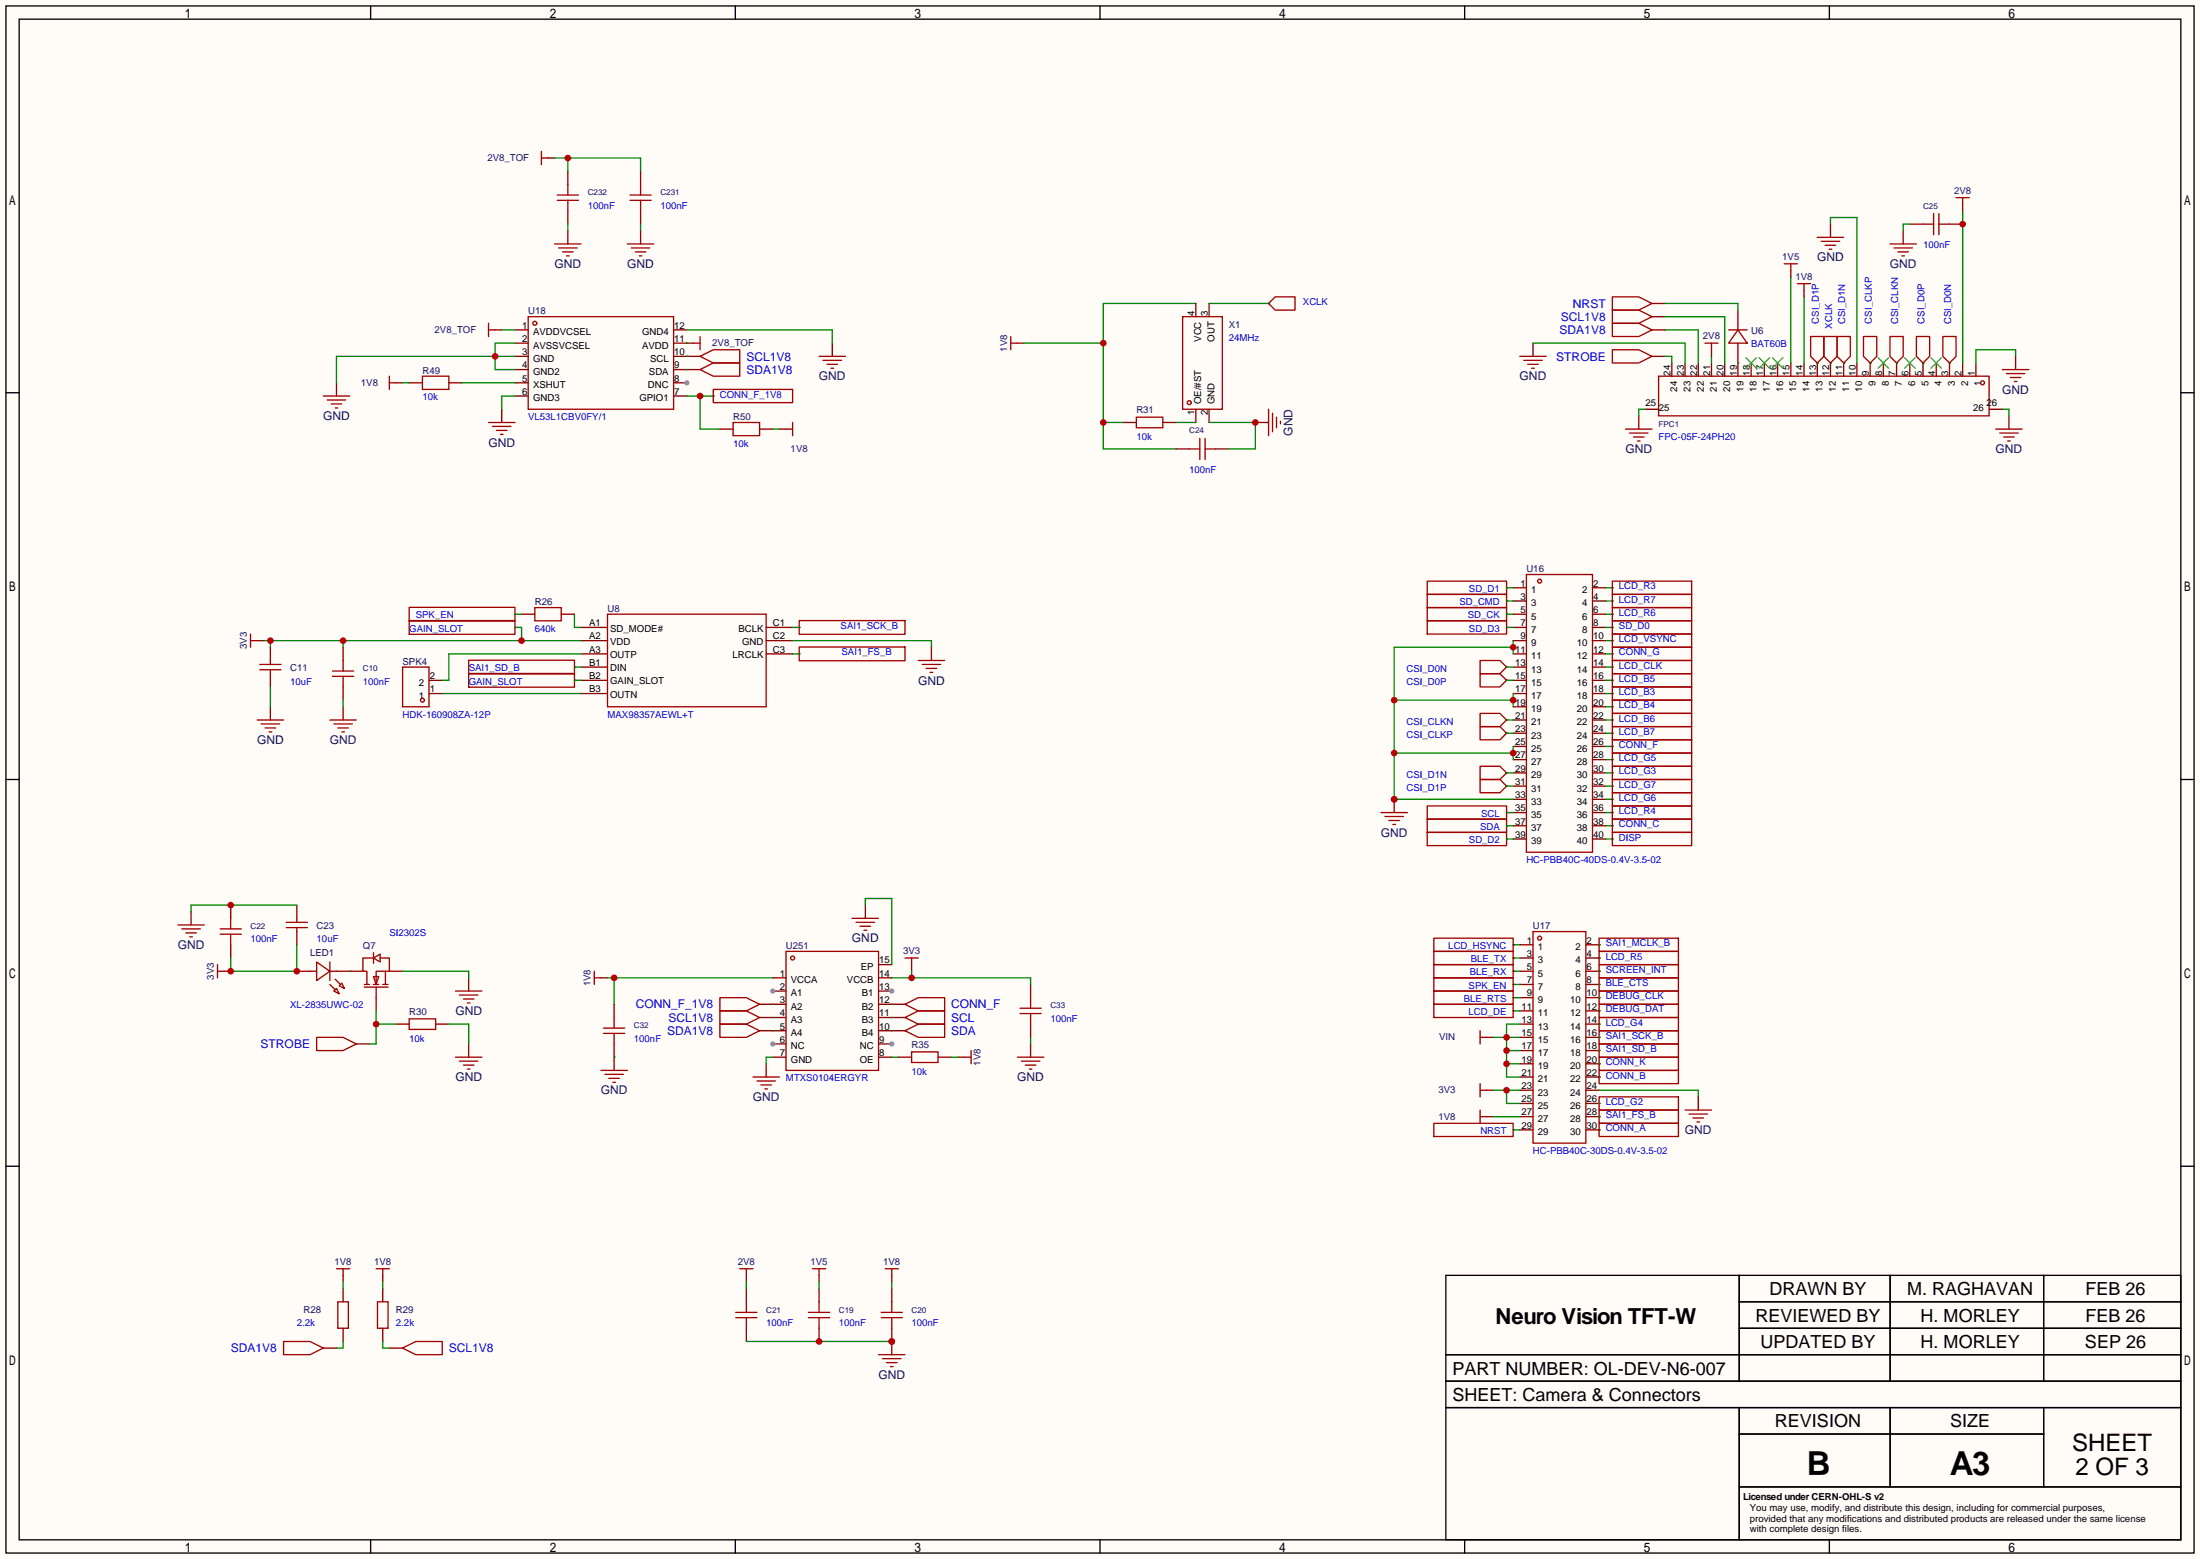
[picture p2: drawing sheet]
<svg xmlns="http://www.w3.org/2000/svg" width="423mm" height="299mm" viewBox="0 0 423 299" stroke-linecap="round" stroke-linejoin="round" font-family="sans-serif">
<path d="M0 0h422.7v299.5h-422.7z" fill="#fffcf7"/>
<g fill="none" stroke="#000" stroke-width=".25">
<path d="M1.1 1.1h420.4v297.2h-420.4zM3.7 3.7h415.3v292.1h-415.3zM71.2 1.1v2.6M141.3 1.1v2.6M211.3 1.1v2.6M281.4 1.1v2.6M351.5 1.1v2.6M1.1 75.4h2.6M419 75.4h2.5M1.1 149.7h2.6M419 149.7h2.5M1.1 224h2.6"/>
<path d="M419 224h2.5M277.8 245h141.2v50.8h-141.2zM334.1 245v20.3M334.1 250.1h84.9M334.1 255.1h84.9M363.1 245v20.3M392.6 245v20.3M277.8 260.2h141.2M277.8 265.3h141.2M277.8 270.4h141.2M334.1 270.4v25.4M334.1 275.5h58.5"/>
<path d="M363.1 270.4v15.2M392.6 270.4v15.2M71.2 295.8v2.5M141.3 295.8v2.5M211.3 295.8v2.5M281.4 295.8v2.5M334.1 285.6h84.9M351.5 295.8v2.5"/>
</g>
<g fill="none" stroke="#a10000" stroke-width=".25">
<path d="M78.6 116.7h20.3v2.6h-20.3zM78.6 119.2h20.3v2.6h-20.3zM116.7 118h30.5v17.8h-30.5zM153.5 119.2h20.4v2.6h-20.4zM48.1 121.8v2.5M48.1 123.1h1.3M77.3 128.1h5.1v7.7h-5.1zM90 129.4h20.4v2.6h-20.4zM90 126.8h20.4v2.7h-20.4zM153.5 124.3h20.4v2.6h-20.4z"/>
<circle cx="81.2" cy="134.5" r=".38"/>
</g>
<g fill="none" stroke="#870000" stroke-width=".25">
<path d="M98.9 118h.1M49.4 123.1h1.3M82.4 133.2h2.6M82.4 130.7h2.6M98.9 120.5h.1M110.4 130.7h.1M110.4 128.1h.1M111.6 133.2h5.1M111.6 130.7h5.1M111.6 120.5h5.1M111.6 123.1h5.1M111.6 125.6h5.1"/>
<path d="M111.6 128.1h5.1M147.2 120.5h5.1M147.2 123.1h5.1M147.2 125.6h5.1M153.5 120.5h.1M153.5 125.6h.1"/>
</g>
<path d="M50.7 123.1h60.9M51.9 123.1v1.2M65.9 123.1v1.2M98.9 120.5h1.3v2.6M110.4 128.1h1.2M110.4 130.7h1.2M152.3 120.5h1.2M152.3 125.6h1.2" fill="none" stroke="#008700" stroke-width=".25"/>
<g fill="#c00">
<circle cx="100.2" cy="123.1" r=".63"/>
<circle cx="65.9" cy="123.1" r=".63"/>
<circle cx="51.9" cy="123.1" r=".63"/>
</g>
<g fill="none" stroke="#a10000" stroke-width=".25">
<path d="M309.8 59.6h5l2.6 1.2-2.6 1.3h-5zM342.8 50.7h2.5M344 50.7v1.2M345.3 54.5h2.6M346.6 54.5v1.3M292 68.5h5.1M292.7 69.2h3.6M293.5 70h2M294.3 70.7h.5M309.8 62.1h5l2.6 1.3-2.6 1.2h-5zM318.6 72.3h63.5v7.6h-63.5zM327.5 65.9h2.6"/>
<path d="M328.8 65.9v1.3M347.9 64.6h2.5v3.9l-1.3 1.2-1.2-1.2zM352.9 64.6h2.6v3.9l-1.3 1.2-1.3-1.2zM358 64.6h2.6v3.9l-1.3 1.2-1.3-1.2zM363.1 64.6h2.5v3.9l-1.2 1.2-1.3-1.2zM368.2 64.6h2.5v3.9l-1.3 1.2-1.2-1.2zM373.3 64.6h2.5v3.9l-1.3 1.2-1.2-1.2zM102.7 116.7h5.1v2.6h-5.1zM274.2 119.3h15.2v2.5h-15.2zM274.2 114.2h15.2v2.5h-15.2zM274.2 111.6h15.2v2.6h-15.2zM274.2 116.7h15.2v2.6h-15.2z"/>
<path d="M293.2 110.4h12.7v53.3h-12.7zM49.4 138.3h5.1M49.9 127.6h4.1M49.9 128.7h4.1M50.2 139.1h3.5M50.9 139.8h2.1M51.9 126.9v.7M51.9 128.7v.7M63.4 138.3h5.1M63.9 128.9h4M63.9 129.9h4M64.1 139.1h3.6"/>
<path d="M64.9 139.8h2M65.9 126.9v2M65.9 129.9v2.1M176.4 126.9h5.1M177.2 127.6h3.5M177.9 128.4h2.1M178.7 129.2h.5M284.4 126.9h3.8l1.2 1.2-1.2 1.3h-3.8zM284.4 129.4h3.8l1.2 1.3-1.2 1.3h-3.8zM284.4 137h3.8l1.2 1.3-1.2 1.3h-3.8zM284.4 139.6h3.8l1.2 1.2-1.2 1.3h-3.8zM51.7 140.6h.5"/>
<path d="M65.7 140.6h.5M274.2 157.4h15.2v2.5h-15.2zM274.2 154.8h15.2v2.6h-15.2zM274.2 159.9h15.2v2.5h-15.2zM284.4 147.2h3.8l1.2 1.3-1.2 1.2h-3.8zM284.4 149.7h3.8l1.2 1.3-1.2 1.3h-3.8zM294.5 178.9h10.2v40.7h-10.2zM284.4 198v2.5M284.4 199.3h1.2M64.6 243.7h2.6M65.9 243.7v1.3M72.3 243.7h2.5"/>
<path d="M73.5 243.7v1.3"/>
<circle cx="380.9" cy="73.5" r=".38"/>
<circle cx="295.8" cy="111.6" r=".38"/>
<circle cx="295.8" cy="180.2" r=".38"/>
</g>
<g fill="none" stroke="#870000" stroke-width=".25">
<path d="M344 51.9v1.3M346.6 55.8v1.2M294.5 65.9v2.6M316.1 78.6h2.5M317.4 63.4h2.5M317.4 60.8h2.5M321.2 69.7v2.6M323.7 69.7v2.6M326.3 69.7v2.6M328.8 67.2v1.3M328.8 69.7v2.6M331.3 69.7v2.6"/>
<path d="M333.9 69.7v2.6M336.4 69.7v2.6M339 69.7v2.6M341.5 69.7v2.6M344 69.7v2.6M346.6 69.7v2.6M349.1 69.7h.1M349.1 69.7v2.6M351.7 69.7v2.6M354.2 69.7h.1M354.2 69.7v2.6M356.7 69.7v2.6"/>
<path d="M359.3 69.7h.1M359.3 69.7v2.6M361.8 69.7v2.6M364.4 69.7h.1M364.4 69.7v2.6M366.9 69.7v2.6M369.4 69.7h.1M369.4 69.7v2.6M372 69.7v2.6M374.5 69.7h.1M374.5 69.7v2.6M377.1 69.7v2.6"/>
<path d="M379.6 69.7v2.6M382.1 78.6h2.6M100.2 118h2.5M107.8 118h2.6M289.4 115.4h.1M289.4 112.9h.1M289.4 118h.1M290.7 118h2.5M290.7 112.9h2.5M290.7 115.4h2.5M305.9 118h2.6M305.9 112.9h2.6"/>
<path d="M305.9 115.4h2.6M51.9 124.3v2.6M51.9 129.4v2.6M51.9 135.8v2.5M65.9 124.3v2.6M65.9 132v2.5M65.9 135.8v2.5M178.9 124.3v2.6M289.4 120.5h.1M289.4 128.1h.1M289.4 130.7h.1M289.4 138.3h.1"/>
<path d="M290.7 120.5h2.5M290.7 123.1h2.5M290.7 125.6h2.5M290.7 128.1h2.5M290.7 130.7h2.5M290.7 133.2h2.5M290.7 135.8h2.5M290.7 138.3h2.5M305.9 120.5h2.6M305.9 123.1h2.6M305.9 125.6h2.6M305.9 128.1h2.6"/>
<path d="M305.9 130.7h2.6M305.9 133.2h2.6M305.9 135.8h2.6M305.9 138.3h2.6M289.4 148.5h.1M289.4 151h.1M289.4 140.8h.1M289.4 158.6h.1M289.4 156.1h.1M290.7 158.6h2.5M290.7 156.1h2.5M290.7 153.5h2.5"/>
<path d="M290.7 151h2.5M290.7 148.5h2.5M290.7 145.9h2.5M290.7 143.4h2.5M290.7 140.8h2.5M305.9 158.6h2.6M305.9 156.1h2.6M305.9 153.5h2.6M305.9 151h2.6M305.9 148.5h2.6M305.9 145.9h2.6M305.9 143.4h2.6"/>
<path d="M305.9 140.8h2.6M289.4 161.2h.1M290.7 161.2h2.5M305.9 161.2h2.6M285.6 199.3h1.3M292 181.5h2.5M292 184h2.5M292 186.6h2.5M292 189.1h2.5M292 191.6h2.5M292 194.2h2.5M292 196.7h2.5"/>
<path d="M292 199.3h2.5M304.7 181.5h2.5M304.7 184h2.5M304.7 186.6h2.5M304.7 189.1h2.5M304.7 191.6h2.5M304.7 194.2h2.5M304.7 196.7h2.5M304.7 199.3h2.5M292 217h2.5M292 214.5h2.5M292 212h2.5"/>
<path d="M292 209.4h2.5M292 206.9h2.5M292 204.3h2.5M292 201.8h2.5M304.7 217h2.5M304.7 214.5h2.5M304.7 212h2.5M304.7 209.4h2.5M304.7 206.9h2.5M304.7 204.3h2.5M304.7 201.8h2.5M65.9 245v1.3"/>
<path d="M73.5 245v1.3"/>
</g>
<g fill="none" stroke="#008700" stroke-width=".25">
<path d="M344 53.2v16.5M346.6 57v12.7M294.5 65.9h29.2v3.8M319.9 63.4h6.4v6.3M319.9 60.8h11.4v8.9M328.8 68.5v1.2M349.1 69.7h.1M354.2 69.7h.1M359.3 69.7h.1M364.4 69.7h.1M369.4 69.7h.1M374.5 69.7h.1"/>
<path d="M98.9 118h1.3M110.4 118v2.5h1.2M289.4 118h1.3M289.4 112.9h1.3M289.4 115.4h1.3M308.5 118h1.3M308.5 112.9h1.3M308.5 115.4h1.3M51.9 132v3.8M65.9 134.5v1.3M85 133.2h26.6M111.6 125.6h-25.4v5.1h-1.2"/>
<path d="M152.3 123.1h26.6v1.2M289.4 120.5h1.3M289.4 130.7h1.3M289.4 128.1h1.3M289.4 138.3h1.3M308.5 120.5h1.3M308.5 130.7h1.3M308.5 125.6h1.3M308.5 133.2h1.3M308.5 123.1h1.3M308.5 128.1h1.3M308.5 138.3h1.3"/>
<path d="M308.5 135.8h1.3M289.4 140.8h1.3M289.4 148.5h1.3M289.4 151h1.3M289.4 158.6h1.3M289.4 156.1h1.3M308.5 140.8h1.3M308.5 148.5h1.3M308.5 151h1.3M308.5 158.6h1.3M308.5 156.1h1.3M308.5 143.4h1.3"/>
<path d="M308.5 145.9h1.3M308.5 153.5h1.3M289.4 161.2h1.3M308.5 161.2h1.3M286.9 199.3h5.1M290.7 181.5h1.3M290.7 184h1.3M290.7 186.6h1.3M290.7 189.1h1.3M290.7 191.6h1.3M290.7 194.2h1.3M292 196.7h-2.6v10.2h2.6"/>
<path d="M289.4 204.3h2.6M289.4 201.8h2.6"/>
</g>
<path d="M335.4 68.7l2 2M337.4 68.7l-2 2M337.9 68.7l2.1 2M340 68.7l-2.1 2M340.5 68.7l2 2M342.5 68.7l-2 2M360.8 68.7l2 2M362.8 68.7l-2 2M365.9 68.7l2 2M367.9 68.7l-2 2M371 68.7l2 2M373 68.7l-2 2" fill="none" stroke="#3c3" stroke-width=".25"/>
<g fill="#c00">
<circle cx="289.4" cy="204.3" r=".63"/>
<circle cx="289.4" cy="201.8" r=".63"/>
<circle cx="289.4" cy="199.3" r=".63"/>
</g>
<path d="M317.4 58.3h2.5M285.6 209.4h1.3" fill="none" stroke="#870000" stroke-width=".25"/>
<path d="M309.8 57h5l2.6 1.3-2.6 1.3h-5zM284.4 208.2v2.5M284.4 209.4h1.2" fill="none" stroke="#a10000" stroke-width=".25"/>
<path d="M286.9 209.4h5.1M289.4 209.4v2.6h2.6" fill="none" stroke="#008700" stroke-width=".25"/>
<circle cx="289.4" cy="209.4" r=".63" fill="#c00"/>
<path d="M351.7 43.1v-1.3h5v27.9M377.1 40.5v29.2M351.7 69.7h.1M387.2 68.5v-1.3h-7.6v2.5M286.9 214.5h5.1M290.7 217h1.3M143.4 246.3v1.2M143.4 257.7h27.9M157.4 246.3v1.2M171.3 246.3v1.2" fill="none" stroke="#008700" stroke-width=".25"/>
<g fill="none" stroke="#870000" stroke-width=".25">
<path d="M377.1 39.2v1.3M351.7 43.1v2.5M351.7 69.7h.1M387.2 68.5v2.5M309.8 118h.1M309.8 115.4h.1M309.8 130.7h.1M309.8 128.1h.1M309.8 133.2h.1M309.8 135.8h.1M309.8 138.3h.1M309.8 125.6h.1"/>
<path d="M309.8 123.1h.1M309.8 140.8h.1M309.8 145.9h.1M309.8 148.5h.1M309.8 151h.1M309.8 153.5h.1M309.8 156.1h.1M309.8 158.6h.1M285.6 214.5h1.3M290.7 217h.1M143.4 245v1.3M143.4 247.5v2.6"/>
<path d="M143.4 255.1v2.6M157.4 245v1.3M157.4 247.5v2.6M157.4 255.1v2.6M171.3 245v1.3M171.3 247.5v2.6M171.3 255.1v2.6"/>
</g>
<g fill="none" stroke="#a10000" stroke-width=".25">
<path d="M375.8 38h2.5M377.1 38v1.2M349.1 45.6h5.1M349.9 46.4h3.5M350.6 47.1h2.1M351.4 47.9h.5M350.4 64.6h2.5v3.9l-1.2 1.2-1.3-1.2zM384.7 71h5.1M385.4 71.8h3.6M386.2 72.5h2M387 73.3h.5M309.8 116.7h15.2v2.6h-15.2z"/>
<path d="M309.8 114.2h15.2v2.5h-15.2zM309.8 139.6h15.2v2.5h-15.2zM309.8 129.4h15.2v2.6h-15.2zM309.8 126.9h15.2v2.5h-15.2zM309.8 132h15.2v2.5h-15.2zM309.8 134.5h15.2v2.5h-15.2zM309.8 137h15.2v2.6h-15.2zM309.8 124.3h15.2v2.6h-15.2zM309.8 121.8h15.2v2.5h-15.2zM309.8 144.7h15.2v2.5h-15.2zM309.8 147.2h15.2v2.5h-15.2zM309.8 149.7h15.2v2.6h-15.2z"/>
<path d="M309.8 152.3h15.2v2.5h-15.2zM309.8 154.8h15.2v2.6h-15.2zM309.8 157.4h15.2v2.5h-15.2zM275.5 215.8h15.2v2.5h-15.2zM284.4 213.2v2.6M284.4 214.5h1.2M141.4 253.1h4M141.4 252.1h4M142.1 243.7h2.6M143.4 243.7v1.3M143.4 250.1v2M143.4 253.1v2"/>
<path d="M155.3 253.1h4.1M155.3 252.1h4.1M156.1 243.7h2.5M157.4 243.7v1.3M157.4 250.1v2M157.4 253.1v2M169.3 253.1h4.1M169.3 252.1h4.1M170.1 243.7h2.5M171.3 243.7v1.3M171.3 250.1v2M171.3 253.1v2"/>
</g>
<g fill="#c00">
<circle cx="157.4" cy="257.7" r=".63"/>
<circle cx="171.3" cy="257.7" r=".63"/>
</g>
<path d="M309.8 111.6h15.2v2.6h-15.2z" fill="none" stroke="#a10000" stroke-width=".25"/>
<path d="M309.8 112.9h.1M171.3 257.7v2.5" fill="none" stroke="#870000" stroke-width=".25"/>
<circle cx="171.3" cy="257.7" r=".63" fill="#c00"/>
<g fill="none" stroke="#a10000" stroke-width=".25">
<path d="M309.8 67.2h5l2.6 1.3-2.6 1.2h-5zM309.8 119.3h15.2v2.5h-15.2zM309.8 159.9h15.2v2.5h-15.2zM309.8 142.1h15.2v2.6h-15.2zM60.8 199.3h5.1l2.6 1.2-2.6 1.3h-5.1zM70 189.1h1M70 189.6h4.5M71.8 183v2M71.8 184h-2.1v2.6h.8v2.5M71.8 184l1.2-.7v1.5zM71.8 187.6h1l-.5 1.5zM71.8 189.1h1"/>
<path d="M72.3 189.6v2M73 184h1.8v2.6h-2.5v2.5M73.5 189.1h1M74 186.6v2.5M78.6 195.7h5.1v2h-5.1zM307.2 195.5h15.3v2.5h-15.3zM307.2 180.2h15.3v2.6h-15.3zM307.2 182.8h15.3v2.5h-15.3zM307.2 190.4h15.3v2.5h-15.3zM307.2 192.9h15.3v2.6h-15.3zM168.8 260.2h5.1M169.5 261h3.6"/>
<path d="M170.3 261.7h2M171.1 262.5h.5"/>
</g>
<g fill="none" stroke="#870000" stroke-width=".25">
<path d="M317.4 68.5h2.5M309.8 120.5h.1M309.8 143.4h.1M309.8 161.2h.1M67.2 186.6h2.5M72.3 191.6v2.6M74.8 186.6h2.5M76.1 196.7h2.5M83.7 196.7h2.5M307.2 196.7h.1M307.2 181.5h.1M307.2 184h.1"/>
<path d="M307.2 191.6h.1M307.2 194.2h.1M68.5 200.5h2.5"/>
</g>
<path d="M319.9 68.5h1.3v1.2M72.3 194.2v6.3h-1.3M72.3 196.7h3.8" fill="none" stroke="#008700" stroke-width=".25"/>
<circle cx="72.3" cy="196.7" r=".63" fill="#c00"/>
<g fill="none" stroke="#a10000" stroke-width=".25">
<path d="M42.3 179.5h4.1M42.3 178.4h4.1M44.3 176.4v2M44.3 179.5v2M55 178.2h4.1M55 177.2h4.1M57 176.4v.8M57 178.2v.7M59.6 186.6h1.2M60.8 184.8l2.6 1.8-2.6 1.7zM63.4 189.1l1 1M63.4 186.6h1.2"/>
<path d="M63.4 184.8v3.5M64.1 190.4l.5-.5 .6 1zM64.4 188.1l1 1M65.2 189.4l.5-.6 .5 1.1zM307.2 198h15.3v2.5h-15.3zM307.2 185.3h15.3v2.5h-15.3zM307.2 187.8h15.3v2.6h-15.3zM87.5 203.1h5.1M88.3 203.8h3.5M89 204.6h2.1M89.8 205.4h.5M307.2 200.5h15.3v2.6h-15.3z"/>
<path d="M307.2 205.6h15.3v2.6h-15.3zM307.2 203.1h15.3v2.5h-15.3zM307.2 213.2h15.3v2.6h-15.3zM307.2 215.8h15.3v2.5h-15.3z"/>
</g>
<g fill="none" stroke="#870000" stroke-width=".25">
<path d="M44.3 173.9v2.5M57 173.9v2.5M57 178.9v2.6M44.3 181.5v2.5M57 186.6h2.6M64.6 186.6h2.6M307.2 199.3h.1M307.2 186.6h.1M307.2 189.1h.1M90 200.5v2.6M307.2 201.8h.1M307.2 206.9h.1"/>
<path d="M307.2 204.3h.1M307.2 214.5h.1M307.2 217h.1"/>
</g>
<path d="M57 181.5v5.1h-12.7v-2.6M86.2 196.7h3.8v3.8" fill="none" stroke="#008700" stroke-width=".25"/>
<circle cx="57" cy="186.6" r=".63" fill="#c00"/>
<path d="M307.2 210.7h15.3v2.5h-15.3z" fill="none" stroke="#a10000" stroke-width=".25"/>
<path d="M307.2 212h.1" fill="none" stroke="#870000" stroke-width=".25"/>
<path d="M57 173.9h-20.3v1.2M67.2 186.6h.1M307.2 181.5h.1M307.2 209.4h19.1v1.3" fill="none" stroke="#008700" stroke-width=".25"/>
<circle cx="44.3" cy="173.9" r=".63" fill="#c00"/>
<path d="M307.2 184h.1" fill="none" stroke="#008700" stroke-width=".25"/>
<path d="M43.1 186.6h1.2" fill="none" stroke="#870000" stroke-width=".25"/>
<circle cx="44.3" cy="186.6" r=".63" fill="#c00"/>
<g fill="none" stroke="#a10000" stroke-width=".25">
<path d="M243.7 58.3l1.3-1.3h3.8v2.6h-3.8zM194.2 64.6v2.6M194.2 65.9h1.3M218.3 80.1h5.1v2.1h-5.1zM34.2 177.7h5M34.9 178.4h3.6M35.7 179.2h2M36.4 180h.6M41.8 185.3v2.5M41.8 186.6h1.3M87.5 190.4h5.1M88.3 191.1h3.5"/>
<path d="M89 191.9h2.1M89.8 192.7h.5M275.5 180.2h15.2v2.6h-15.2zM275.5 182.8h15.2v2.5h-15.2zM275.5 185.3h15.2v2.5h-15.2z"/>
</g>
<g fill="none" stroke="#008700" stroke-width=".25">
<path d="M229.7 58.3h-17.7v27.9h13.9M196.7 65.9h15.3M212 81.2h3.8M77.3 186.6h12.7v1.2M307.2 186.6h.1M307.2 189.1h.1M307.2 191.6h.1M307.2 194.2h.1M307.2 196.7h.1M307.2 199.3h.1M307.2 201.8h.1M307.2 204.3h.1"/>
<path d="M307.2 206.9h.1M307.2 212h.1M307.2 214.5h.1M307.2 217h.1"/>
</g>
<path d="M243.7 58.3h.1M195.5 65.9h1.2M215.8 81.2h2.5M223.4 81.2h2.5M36.7 175.1v2.6M90 187.8v2.6M290.7 181.5h.1M290.7 184h.1M290.7 186.6h.1" fill="none" stroke="#870000" stroke-width=".25"/>
<g fill="#c00">
<circle cx="212" cy="65.9" r=".63"/>
<circle cx="212" cy="81.2" r=".63"/>
</g>
<path d="M243.7 78.6v5.1M244.5 79.4v3.5M228.5 86.2h2M230.5 84.2v4.1M231.5 84.2v4.1M231.5 86.2h2.1M245.2 80.1v2.1M246 80.9v.5M275.5 190.4h15.2v2.5h-15.2zM275.5 187.8h15.2v2.6h-15.2zM275.5 192.9h15.2v2.6h-15.2z" fill="none" stroke="#a10000" stroke-width=".25"/>
<path d="M225.9 86.2h2.6M233.6 86.2h2.5M241.2 81.2h2.5M290.7 191.6h.1M290.7 189.1h.1M290.7 194.2h.1" fill="none" stroke="#870000" stroke-width=".25"/>
<path d="M267.8 134.5h22.9M290.7 123.1v2.5M290.7 133.2v2.6M290.7 124.3h-22.9v29.2h22.9M267.8 144.7h22.9M290.7 143.4v2.5" fill="none" stroke="#008700" stroke-width=".25"/>
<g fill="#c00">
<circle cx="290.7" cy="124.3" r=".63"/>
<circle cx="267.8" cy="153.5" r=".63"/>
<circle cx="267.8" cy="144.7" r=".63"/>
<circle cx="290.7" cy="144.7" r=".63"/>
<circle cx="267.8" cy="134.5" r=".63"/>
<circle cx="290.7" cy="134.5" r=".63"/>
</g>
<path d="M267.8 153.5v2.6" fill="none" stroke="#870000" stroke-width=".25"/>
<circle cx="267.8" cy="153.5" r=".63" fill="#c00"/>
<path d="M372.5 41v4.1M265.3 156.1h5.1M266.1 156.8h3.5M266.8 157.6h2.1M267.6 158.4h.5" fill="none" stroke="#a10000" stroke-width=".25"/>
<path d="M374.5 43.1h2.6" fill="none" stroke="#870000" stroke-width=".25"/>
<circle cx="377.1" cy="43.1" r=".63" fill="#c00"/>
<g fill="none" stroke="#a10000" stroke-width=".25">
<path d="M363.1 46.9h5.1M363.9 47.6h3.5M364.6 48.4h2M365.4 49.1h.5M369.4 43.1h2.1M371.5 41v4.1M372.5 43.1h2M227.2 60.8h7.6v17.8h-7.6zM332.1 63.4h3.6M333.9 63.4l1.8 2.5h-3.6zM333.9 62.1v1.3M333.9 65.9v1.3"/>
<path d="M312.3 82.4h5.1M313.1 83.2h3.5M313.8 83.9h2M314.6 84.7h.5M383.4 82.4h5.1M384.2 83.2h3.5M384.9 83.9h2.1M385.7 84.7h.5M323.7 213.2h5.1M324.5 214h3.5M325.2 214.8h2.1M326 215.5h.5"/>
<path d="M64.9 250.1h2v5h-2zM72.5 250.1h2v5h-2z"/>
<circle cx="228.5" cy="77.3" r=".38"/>
</g>
<g fill="none" stroke="#870000" stroke-width=".25">
<path d="M229.7 58.3v2.5M232.3 58.3v2.5M333.9 59.6v2.5M365.6 44.3v2.6M366.9 43.1h2.5M229.7 78.6v2.6M232.3 78.6v2.6M314.8 79.9v2.5M333.9 67.2v2.5M386 79.9v2.5M326.3 210.7v2.5M65.9 247.5v2.6"/>
<path d="M65.9 255.1v2.6M73.5 247.5v2.6M73.5 255.1v2.6"/>
</g>
<path d="M319.9 58.3h14v1.3M366.9 43.1h-1.3v1.2M316.1 78.6h-1.3v1.3M333.9 69.7h.1M384.7 78.6h1.3v1.3M232.3 81.2h8.9v5h-5.1M73.5 246.3v1.2" fill="none" stroke="#008700" stroke-width=".25"/>
<circle cx="241.2" cy="81.2" r=".63" fill="#c00"/>
<path d="M232.3 58.3h11.4M225.9 81.2h3.8M116.7 187.8h31.8M118 187.8v5.1M65.9 257.7v1.3h-1.3M65.9 246.3v1.2M73.5 257.7v1.3h1.3" fill="none" stroke="#008700" stroke-width=".25"/>
<path d="M115.4 187.8h1.3M145.9 192.9h2.6M171.3 195.5h2.6M171.3 198h2.6M62.1 259h2.5M74.8 259h2.5" fill="none" stroke="#870000" stroke-width=".25"/>
<path d="M114.2 186.6v2.5M114.2 187.8h1.2M138.3 191.6h5.1l2.5 1.3-2.5 1.3h-5.1zM173.9 195.5l2.5-1.3h5.1v2.5h-5.1zM173.9 198l2.5-1.3h5.1v2.6h-5.1zM54.5 257.7h5.1l2.5 1.3-2.5 1.2h-5.1zM77.3 259l2.6-1.3h5.1v2.5h-5.1z" fill="none" stroke="#a10000" stroke-width=".25"/>
<circle cx="118" cy="187.8" r=".63" fill="#c00"/>
<g fill="none" stroke="#870000" stroke-width=".25">
<path d="M118 192.9v2.6M145.9 195.5h2.6M145.9 198h2.6M148.5 187.8h2.5M148.5 190.4h2.5M171.3 192.9h2.6M175.1 185.3v1.3M198 189.1v2.5M198 196.7v2.6M118 200.5v5.1M147.2 204.3v2.6M172.6 203.1h2.5"/>
<path d="M180.2 203.1h2.6M184 203.1h1.3M198 200.5v2.6"/>
</g>
<g fill="none" stroke="#a10000" stroke-width=".25">
<path d="M116 197.5h4M116 198.5h4M118 195.5v2M118 198.5v2M138.3 194.2h5.1l2.5 1.3-2.5 1.2h-5.1zM138.3 196.7h5.1l2.5 1.3-2.5 1.3h-5.1zM151 182.8h17.8v22.8h-17.8zM173.9 192.9l2.5-1.3h5.1v2.6h-5.1zM173.9 184h2.5M175.1 184v1.3M196 193.7h4M196 194.7h4"/>
<path d="M198 191.6v2.1M198 194.7v2M115.4 205.6h5.1M116.2 206.4h3.6M117 207.1h2M117.7 207.9h.5M144.7 206.9h5M145.4 207.6h3.6M146.2 208.4h2M146.9 209.2h.5M175.1 202.1h5.1v2h-5.1zM185.3 203.1h1.3"/>
<path d="M186.6 201.8v2.5M195.5 203.1h5M196.2 203.8h3.6M197 204.6h2M197.7 205.4h.5"/>
<circle cx="152.3" cy="184" r=".38"/>
</g>
<path d="M198 199.3v1.2M118 203.1h.1M182.8 203.1h1.2" fill="none" stroke="#008700" stroke-width=".25"/>
<circle cx="148.5" cy="190.4" r=".51" fill="#999"/>
<path d="M148.5 192.9h2.5M148.5 195.5h2.5M148.5 198h2.5M148.5 200.5h2.5" fill="none" stroke="#870000" stroke-width=".25"/>
<circle cx="148.5" cy="200.5" r=".51" fill="#999"/>
<path d="M148.5 203.1h2.5M168.8 203.1h2.5M168.8 200.5h2.5" fill="none" stroke="#870000" stroke-width=".25"/>
<circle cx="171.3" cy="200.5" r=".51" fill="#999"/>
<path d="M168.8 198h2.5M168.8 195.5h2.5M168.8 192.9h2.5M168.8 190.4h2.5" fill="none" stroke="#870000" stroke-width=".25"/>
<circle cx="171.3" cy="190.4" r=".51" fill="#999"/>
<path d="M168.8 187.8h2.5M168.8 185.3h2.5" fill="none" stroke="#870000" stroke-width=".25"/>
<path d="M148.5 192.9h.1M148.5 195.5h.1M148.5 198h.1M171.3 195.5h.1M171.3 198h.1M171.3 192.9h.1M171.3 187.8h26.7v1.3M175.1 186.6v1.2M148.5 203.1h-1.3v1.2M171.3 203.1h1.3" fill="none" stroke="#008700" stroke-width=".25"/>
<circle cx="175.1" cy="187.8" r=".63" fill="#c00"/>
<path d="M98.9 63.4h2.6M98.9 65.9h2.6M98.9 68.5h2.6M98.9 71h2.6M98.9 73.5h2.6M98.9 76.1h2.6M129.4 73.5h2.6M129.4 76.1h2.6M166.2 173.9v2.5" fill="none" stroke="#870000" stroke-width=".25"/>
<g fill="none" stroke="#a10000" stroke-width=".25">
<path d="M101.5 60.8h27.9v17.8h-27.9zM163.7 176.4h5.1M164.5 177.2h3.5M165.2 177.9h2.1M166 178.7h.5"/>
<circle cx="102.7" cy="62.1" r=".38"/>
</g>
<path d="M166.2 173.9v-1.3h5.1v12.7" fill="none" stroke="#008700" stroke-width=".25"/>
<circle cx="132" cy="73.5" r=".51" fill="#999"/>
<path d="M105.3 30.4h1.3M109.1 32.9v2.5M123.1 32.9v2.5M109.1 40.5v2.6M123.1 40.5v2.6M95.1 63.4h1.3M129.4 71h2.6M129.4 68.5h2.6M129.4 65.9h2.6M129.4 63.4h2.6" fill="none" stroke="#870000" stroke-width=".25"/>
<path d="M104 29.1v2.5M104 30.4h1.3M107.1 38.5h4M107.1 37.5h4M109.1 35.4v2.1M109.1 38.5v2M121 38.5h4.1M121 37.5h4.1M123.1 35.4v2.1M123.1 38.5v2M93.9 62.1v2.5M93.9 63.4h1.2" fill="none" stroke="#a10000" stroke-width=".25"/>
<path d="M106.6 30.4h16.5v2.5M109.1 30.4v2.5M96.4 63.4h2.5" fill="none" stroke="#008700" stroke-width=".25"/>
<circle cx="109.1" cy="30.4" r=".63" fill="#c00"/>
<path d="M109.1 44.3v2.6M123.1 44.3v2.6M96.4 78.6v2.6" fill="none" stroke="#870000" stroke-width=".25"/>
<path d="M106.6 46.9h5M107.3 47.6h3.6M108.1 48.4h2M108.8 49.1h.5M120.5 46.9h5.1M121.3 47.6h3.5M122 48.4h2.1M122.8 49.1h.5M93.9 81.2h5M94.6 81.9h3.6M95.4 82.7h2M96.1 83.4h.5" fill="none" stroke="#a10000" stroke-width=".25"/>
<path d="M109.1 43.1v1.2M123.1 43.1v1.2M98.9 76.1h-2.5v2.5M132 76.1h5M134.5 76.1v6.3h3.8" fill="none" stroke="#008700" stroke-width=".25"/>
<circle cx="134.5" cy="76.1" r=".63" fill="#c00"/>
<path d="M64.6 73.5v2.6M76.1 73.5h1.2M78.6 73.5h2.6M86.2 73.5h2.6M132 65.9h1.2M132 68.5h2.5M132 71h2.5M137 76.1h.1M159.9 65.9v2.6M138.3 82.4h2.5M145.9 82.4h2.6M149.7 82.4h1.3" fill="none" stroke="#870000" stroke-width=".25"/>
<g fill="none" stroke="#a10000" stroke-width=".25">
<path d="M62.1 76.1h5.1M62.9 76.8h3.5M63.6 77.6h2.1M64.4 78.4h.5M74.8 72.3v2.5M74.8 73.5h1.3M81.2 72.3h5v2.5h-5zM133.2 65.9h1.3M134.5 68.5l2.5-1.3h5.1v2.5h-5.1zM134.5 71l2.5-1.3h5.1v2.6h-5.1zM134.5 64.6v2.6M137 74.8h15.3v2.5h-15.3z"/>
<path d="M157.4 68.5h5M158.1 69.2h3.6M158.9 70h2M159.6 70.7h.5M140.8 81.2h5.1v2.5h-5.1zM151 82.4h1.3M152.3 81.2v2.5"/>
</g>
<path d="M77.3 73.5h1.3M88.8 73.5h10.1M98.9 68.5h-34.3v5M98.9 65.9h-3.8v5.1h3.8M132 65.9h.1M132 68.5h.1M132 71h.1M132 63.4h27.9v2.5M148.5 82.4h1.2" fill="none" stroke="#008700" stroke-width=".25"/>
<circle cx="95.1" cy="68.5" r=".63" fill="#c00"/>
<g font-size="6.3">
<text x="347.1" y="283.3">B</text>
<text x="374.6" y="283.3">A3</text>
</g>
<g font-size="4.6">
<text x="398.1" y="278.7">SHEET</text>
<text x="398.7" y="283.3">2 OF 3</text>
</g>
<text font-size="4.2" x="287.3" y="254.3">Neuro Vision TFT-W</text>
<g font-size="3.5">
<text x="339.9" y="248.8">DRAWN BY</text>
<text x="366.4" y="248.8">M. RAGHAVAN</text>
<text x="400.7" y="248.8">FEB 26</text>
<text x="337.2" y="253.9">REVIEWED BY</text>
<text x="369" y="253.9">H. MORLEY</text>
<text x="400.7" y="253.9">FEB 26</text>
<text x="338.2" y="259">UPDATED BY</text>
<text x="369" y="259">H. MORLEY</text>
<text x="400.6" y="259">SEP 26</text>
<text x="279" y="264">PART NUMBER: OL-DEV-N6-007</text>
<text x="279" y="269.1">SHEET: Camera &amp; Connectors</text>
<text x="341" y="274.2">REVISION</text>
<text x="374.7" y="274.2">SIZE</text>
</g>
<g font-size="2.3" fill="#000080">
<text x="106.5" y="51.5">GND</text>
<text x="120.5" y="51.5">GND</text>
<text x="349.1" y="50.2">GND</text>
<text x="363.1" y="51.5">GND</text>
<text x="157.3" y="73.1">GND</text>
<text x="291.9" y="73.1">GND</text>
<text x="384.7" y="75.6">GND</text>
<text x="62.1" y="80.7">GND</text>
<text x="248.3" y="83.7" transform="rotate(-90 248.3 83.7)">GND</text>
<text x="93.8" y="85.8">GND</text>
<text x="312.3" y="87">GND</text>
<text x="383.4" y="87">GND</text>
<text x="176.4" y="131.5">GND</text>
<text x="49.4" y="142.9">GND</text>
<text x="63.3" y="142.9">GND</text>
<text x="265.3" y="160.7">GND</text>
<text x="34.1" y="182.3">GND</text>
<text x="163.7" y="181">GND</text>
<text x="87.5" y="195">GND</text>
<text x="87.5" y="207.7">GND</text>
<text x="195.4" y="207.7">GND</text>
<text x="115.4" y="210.2">GND</text>
<text x="144.6" y="211.5">GND</text>
<text x="323.7" y="217.9">GND</text>
<text x="168.8" y="264.8">GND</text>
</g>
<g font-size="2.3" fill="#00f">
<text x="302.2" y="59.1">NRST</text>
<text x="299.6" y="64.2">SDA1V8</text>
<text x="299.9" y="61.6">SCL1V8</text>
<text x="143.4" y="69.3">SCL1V8</text>
<text x="143.4" y="71.8">SDA1V8</text>
<text x="299" y="69.3">STROBE</text>
<text x="122.1" y="193.7">CONN_F_1V8</text>
<text x="128.4" y="196.3">SCL1V8</text>
<text x="182.8" y="196.3">SCL</text>
<text x="182.8" y="193.7">CONN_F</text>
<text x="50.1" y="201.3">STROBE</text>
<text x="128.2" y="198.8">SDA1V8</text>
<text x="182.8" y="198.8">SDA</text>
<text x="44.4" y="259.8">SDA1V8</text>
<text x="86.2" y="259.8">SCL1V8</text>
</g>
<g font-size="1.8" fill="#000080">
<text x="93.7" y="30.9">2V8_TOF</text>
<text x="375.4" y="37.3">2V8</text>
<text x="342.4" y="50">1V5</text>
<text x="344.9" y="53.8">1V8</text>
<text x="83.5" y="63.9">2V8_TOF</text>
<text x="101.5" y="60.4">U18</text>
<text x="236.1" y="62.9">X1</text>
<text x="327.2" y="65.2">2V8</text>
<text x="336.4" y="64.2">U6</text>
<text x="81.2" y="71.8">R49</text>
<text x="136.8" y="66.5">2V8_TOF</text>
<text x="193.5" y="67.6" transform="rotate(-90 193.5 67.6)">1V8</text>
<text x="69.3" y="74.1">1V8</text>
<text x="140.8" y="80.7">R50</text>
<text x="218.3" y="79.4">R31</text>
<text x="151.9" y="86.8">1V8</text>
<text x="293.2" y="109.9">U16</text>
<text x="102.7" y="116.3">R26</text>
<text x="116.7" y="117.5">U8</text>
<text x="47.4" y="124.7" transform="rotate(-90 47.4 124.7)">3V3</text>
<text x="55.8" y="129">C11</text>
<text x="77.3" y="127.7">SPK4</text>
<text x="60.8" y="178.5">C23</text>
<text x="294.5" y="178.5">U17</text>
<text x="59.6" y="183.6">LED1</text>
<text x="69.7" y="182.3">Q7</text>
<text x="151" y="182.3">U251</text>
<text x="173.5" y="183.3">3V3</text>
<text x="41.1" y="188.2" transform="rotate(-90 41.1 188.2)">3V3</text>
<text x="113.5" y="189.5" transform="rotate(-90 113.5 189.5)">1V8</text>
<text x="78.6" y="195">R30</text>
<text x="175.1" y="201.3">R35</text>
<text x="276.5" y="199.8">VIN</text>
<text x="188.4" y="204.7" transform="rotate(-90 188.4 204.7)">1V8</text>
<text x="276.4" y="210">3V3</text>
<text x="276.4" y="215.1">1V8</text>
<text x="64.3" y="243">1V8</text>
<text x="71.9" y="243">1V8</text>
<text x="141.7" y="243">2V8</text>
<text x="155.7" y="243">1V5</text>
<text x="169.7" y="243">1V8</text>
<text x="58.3" y="252.1">R28</text>
<text x="76.1" y="252.1">R29</text>
</g>
<g font-size="1.8" fill="#00f">
<text x="112.9" y="40.1">100nF</text>
<text x="126.9" y="40.1">100nF</text>
<text x="369.4" y="47.7">100nF</text>
<text x="250.3" y="58.6">XCLK</text>
<text x="236.1" y="65.5">24MHz</text>
<text x="349.4" y="62.2" transform="rotate(-90 349.4 62.2)">CSI_D1P</text>
<text x="352" y="63.1" transform="rotate(-90 352 63.1)">XCLK</text>
<text x="354.5" y="62.3" transform="rotate(-90 354.5 62.3)">CSI_D1N</text>
<text x="359.6" y="62.1" transform="rotate(-90 359.6 62.1)">CSI_CLKP</text>
<text x="364.7" y="62.2" transform="rotate(-90 364.7 62.2)">CSI_CLKN</text>
<text x="369.7" y="62.2" transform="rotate(-90 369.7 62.2)">CSI_D0P</text>
<text x="374.8" y="62.3" transform="rotate(-90 374.8 62.3)">CSI_D0N</text>
<text x="336.4" y="66.7">BAT60B</text>
<text x="81.2" y="76.9">10k</text>
<text x="138.3" y="76.4">CONN_F_1V8</text>
<text x="101.5" y="80.7">VL53L1CBV0FY/1</text>
<text x="140.8" y="85.8">10k</text>
<text x="218.3" y="84.5">10k</text>
<text x="318.6" y="84.5">FPC-05F-24PH20</text>
<text x="228.5" y="90.9">100nF</text>
<text x="282.2" y="113.7">SD_D1</text>
<text x="311" y="113.2">LCD_R3</text>
<text x="79.9" y="118.8">SPK_EN</text>
<text x="280.4" y="116.3">SD_CMD</text>
<text x="282" y="118.8">SD_CK</text>
<text x="311" y="118.3">LCD_R6</text>
<text x="311" y="115.7">LCD_R7</text>
<text x="78.6" y="121.3">GAIN_SLOT</text>
<text x="102.7" y="121.3">640k</text>
<text x="161.5" y="120.8">SAI1_SCK_B</text>
<text x="161.7" y="125.9">SAI1_FS_B</text>
<text x="282.2" y="121.3">SD_D3</text>
<text x="311" y="125.9">CONN_G</text>
<text x="311" y="123.4">LCD_VSYNC</text>
<text x="311" y="120.8">SD_D0</text>
<text x="55.8" y="131.5">10uF</text>
<text x="69.7" y="131.5">100nF</text>
<text x="90" y="131.5">GAIN_SLOT</text>
<text x="90" y="129">SAI1_SD_B</text>
<text x="270.2" y="129.1">CSI_D0N</text>
<text x="270.2" y="131.7">CSI_D0P</text>
<text x="311" y="131">LCD_B5</text>
<text x="311" y="128.4">LCD_CLK</text>
<text x="77.3" y="137.8">HDK-160908ZA-12P</text>
<text x="116.7" y="137.8">MAX98357AEWL+T</text>
<text x="311" y="133.5">LCD_B3</text>
<text x="311" y="136.1">LCD_B4</text>
<text x="270.2" y="139.3">CSI_CLKN</text>
<text x="270.2" y="141.8">CSI_CLKP</text>
<text x="311" y="141.1">LCD_B7</text>
<text x="311" y="138.6">LCD_B6</text>
<text x="311" y="143.7">CONN_F</text>
<text x="270.2" y="149.4">CSI_D1N</text>
<text x="311" y="146.2">LCD_G5</text>
<text x="311" y="148.8">LCD_G3</text>
<text x="270.2" y="152">CSI_D1P</text>
<text x="311" y="151.3">LCD_G7</text>
<text x="311" y="153.8">LCD_G6</text>
<text x="282.2" y="162">SD_D2</text>
<text x="284.4" y="159.4">SDA</text>
<text x="284.6" y="156.9">SCL</text>
<text x="311" y="156.4">LCD_R4</text>
<text x="311" y="158.9">CONN_C</text>
<text x="311" y="161.5">DISP</text>
<text x="293.2" y="165.8">HC-PBB40C-40DS-0.4V-3.5-02</text>
<text x="74.8" y="179.8">SI2302S</text>
<text x="48.1" y="181">100nF</text>
<text x="60.8" y="181">10uF</text>
<text x="278.2" y="182.3">LCD_HSYNC</text>
<text x="282.6" y="184.8">BLE_TX</text>
<text x="308.5" y="181.8">SAI1_MCLK_B</text>
<text x="308.5" y="184.3">LCD_R5</text>
<text x="282.1" y="189.9">SPK_EN</text>
<text x="282.3" y="187.4">BLE_RX</text>
<text x="308.5" y="191.9">DEBUG_CLK</text>
<text x="308.5" y="186.9">SCREEN_INT</text>
<text x="308.5" y="189.4">BLE_CTS</text>
<text x="55.8" y="193.7">XL-2835UWC-02</text>
<text x="201.8" y="196.3">100nF</text>
<text x="281.2" y="192.5">BLE_RTS</text>
<text x="282.1" y="195">LCD_DE</text>
<text x="308.5" y="197">LCD_G4</text>
<text x="308.5" y="194.5">DEBUG_DAT</text>
<text x="78.6" y="200.1">10k</text>
<text x="121.8" y="200.1">100nF</text>
<text x="308.5" y="199.6">SAI1_SCK_B</text>
<text x="308.5" y="202.1">SAI1_SD_B</text>
<text x="151" y="207.7">MTXS0104ERGYR</text>
<text x="175.1" y="206.4">10k</text>
<text x="308.5" y="207.2">CONN_B</text>
<text x="308.5" y="204.6">CONN_K</text>
<text x="308.5" y="214.8">SAI1_FS_B</text>
<text x="308.5" y="212.3">LCD_G2</text>
<text x="284.4" y="217.9">NRST</text>
<text x="294.5" y="221.7">HC-PBB40C-30DS-0.4V-3.5-02</text>
<text x="308.5" y="217.3">CONN_A</text>
<text x="57" y="254.7">2.2k</text>
<text x="76.1" y="254.7">2.2k</text>
<text x="147.2" y="254.7">100nF</text>
<text x="161.2" y="254.7">100nF</text>
<text x="175.1" y="254.7">100nF</text>
</g>
<g font-size="1.8">
<text x="100.3" y="63.1">1</text>
<text x="100.3" y="65.7">2</text>
<text x="102.4" y="64.4">AVDDVCSEL</text>
<text x="123.3" y="64.4">GND4</text>
<text x="129.5" y="65.7">11</text>
<text x="129.5" y="63.1">12</text>
<text x="229.5" y="60.7" transform="rotate(-90 229.5 60.7)">4</text>
<text x="230.8" y="65.7" transform="rotate(-90 230.8 65.7)">VCC</text>
<text x="232.1" y="60.7" transform="rotate(-90 232.1 60.7)">3</text>
<text x="233.3" y="65.7" transform="rotate(-90 233.3 65.7)">OUT</text>
<text x="100.3" y="68.2">3</text>
<text x="100.3" y="70.8">4</text>
<text x="102.4" y="67">AVSSVCSEL</text>
<text x="102.4" y="69.5">GND</text>
<text x="123.3" y="67">AVDD</text>
<text x="124.9" y="69.5">SCL</text>
<text x="129.5" y="70.8">9</text>
<text x="129.5" y="68.2">10</text>
<text x="100.3" y="73.3">5</text>
<text x="100.3" y="75.8">6</text>
<text x="102.4" y="72">GND2</text>
<text x="102.4" y="74.6">XSHUT</text>
<text x="102.4" y="77.1">GND3</text>
<text x="122.8" y="77.1">GPIO1</text>
<text x="124.5" y="74.6">DNC</text>
<text x="124.7" y="72">SDA</text>
<text x="129.5" y="75.8">7</text>
<text x="129.5" y="73.3">8</text>
<text x="230.8" y="77.7" transform="rotate(-90 230.8 77.7)">OE/#ST</text>
<text x="233.3" y="77.7" transform="rotate(-90 233.3 77.7)">GND</text>
<text x="316.1" y="77.9">25</text>
<text x="321" y="72.1" transform="rotate(-90 321 72.1)">24</text>
<text x="322.2" y="75.3" transform="rotate(-90 322.2 75.3)">24</text>
<text x="323.5" y="72.1" transform="rotate(-90 323.5 72.1)">23</text>
<text x="324.8" y="75.3" transform="rotate(-90 324.8 75.3)">23</text>
<text x="326" y="72.1" transform="rotate(-90 326 72.1)">22</text>
<text x="327.3" y="75.3" transform="rotate(-90 327.3 75.3)">22</text>
<text x="328.6" y="72.1" transform="rotate(-90 328.6 72.1)">21</text>
<text x="329.8" y="75.3" transform="rotate(-90 329.8 75.3)">21</text>
<text x="331.1" y="72.1" transform="rotate(-90 331.1 72.1)">20</text>
<text x="332.4" y="75.3" transform="rotate(-90 332.4 75.3)">20</text>
<text x="333.7" y="72.1" transform="rotate(-90 333.7 72.1)">19</text>
<text x="334.9" y="75.3" transform="rotate(-90 334.9 75.3)">19</text>
<text x="336.2" y="72.1" transform="rotate(-90 336.2 72.1)">18</text>
<text x="337.5" y="75.3" transform="rotate(-90 337.5 75.3)">18</text>
<text x="338.7" y="72.1" transform="rotate(-90 338.7 72.1)">17</text>
<text x="340" y="75.3" transform="rotate(-90 340 75.3)">17</text>
<text x="341.3" y="72.1" transform="rotate(-90 341.3 72.1)">16</text>
<text x="342.5" y="75.3" transform="rotate(-90 342.5 75.3)">16</text>
<text x="343.8" y="72.1" transform="rotate(-90 343.8 72.1)">15</text>
<text x="345.1" y="75.3" transform="rotate(-90 345.1 75.3)">15</text>
<text x="346.4" y="72.1" transform="rotate(-90 346.4 72.1)">14</text>
<text x="347.6" y="75.3" transform="rotate(-90 347.6 75.3)">14</text>
<text x="348.9" y="72.1" transform="rotate(-90 348.9 72.1)">13</text>
<text x="350.2" y="75.3" transform="rotate(-90 350.2 75.3)">13</text>
<text x="351.4" y="72.1" transform="rotate(-90 351.4 72.1)">12</text>
<text x="352.7" y="75.3" transform="rotate(-90 352.7 75.3)">12</text>
<text x="354" y="72.1" transform="rotate(-90 354 72.1)">11</text>
<text x="355.2" y="75.3" transform="rotate(-90 355.2 75.3)">11</text>
<text x="356.5" y="72.1" transform="rotate(-90 356.5 72.1)">10</text>
<text x="357.8" y="75.3" transform="rotate(-90 357.8 75.3)">10</text>
<text x="359.1" y="72.1" transform="rotate(-90 359.1 72.1)">9</text>
<text x="360.3" y="74.2" transform="rotate(-90 360.3 74.2)">9</text>
<text x="361.6" y="72.1" transform="rotate(-90 361.6 72.1)">8</text>
<text x="362.9" y="74.2" transform="rotate(-90 362.9 74.2)">8</text>
<text x="364.1" y="72.1" transform="rotate(-90 364.1 72.1)">7</text>
<text x="365.4" y="74.2" transform="rotate(-90 365.4 74.2)">7</text>
<text x="366.7" y="72.1" transform="rotate(-90 366.7 72.1)">6</text>
<text x="367.9" y="74.2" transform="rotate(-90 367.9 74.2)">6</text>
<text x="369.2" y="72.1" transform="rotate(-90 369.2 72.1)">5</text>
<text x="370.5" y="74.2" transform="rotate(-90 370.5 74.2)">5</text>
<text x="371.8" y="72.1" transform="rotate(-90 371.8 72.1)">4</text>
<text x="373" y="74.2" transform="rotate(-90 373 74.2)">4</text>
<text x="374.3" y="72.1" transform="rotate(-90 374.3 72.1)">3</text>
<text x="375.6" y="74.2" transform="rotate(-90 375.6 74.2)">3</text>
<text x="376.8" y="72.1" transform="rotate(-90 376.8 72.1)">2</text>
<text x="378.1" y="74.2" transform="rotate(-90 378.1 74.2)">2</text>
<text x="379.4" y="72.1" transform="rotate(-90 379.4 72.1)">1</text>
<text x="380.6" y="74.2" transform="rotate(-90 380.6 74.2)">1</text>
<text x="381.7" y="77.9">26</text>
<text x="229.5" y="79.8" transform="rotate(-90 229.5 79.8)">1</text>
<text x="232.1" y="79.8" transform="rotate(-90 232.1 79.8)">2</text>
<text x="318.7" y="78.9">25</text>
<text x="379.1" y="78.9">26</text>
<text x="292.1" y="112.7">1</text>
<text x="294.2" y="113.9">1</text>
<text x="304" y="113.9">2</text>
<text x="306.1" y="112.7">2</text>
<text x="292.1" y="117.8">5</text>
<text x="292.1" y="115.2">3</text>
<text x="294.2" y="119">5</text>
<text x="294.2" y="116.5">3</text>
<text x="304" y="116.5">4</text>
<text x="304" y="119">6</text>
<text x="306.1" y="115.2">4</text>
<text x="306.1" y="117.8">6</text>
<text x="113.2" y="120.3">A1</text>
<text x="113.2" y="122.8">A2</text>
<text x="113.2" y="125.4">A3</text>
<text x="117.2" y="121.3">SD_MODE#</text>
<text x="117.2" y="123.8">VDD</text>
<text x="141.9" y="121.3">BCLK</text>
<text x="142.6" y="123.8">GND</text>
<text x="148.5" y="120.3">C1</text>
<text x="148.5" y="122.8">C2</text>
<text x="148.5" y="125.4">C3</text>
<text x="291.1" y="125.4">11</text>
<text x="292.1" y="122.8">9</text>
<text x="292.1" y="120.3">7</text>
<text x="294.2" y="124.1">9</text>
<text x="294.2" y="121.6">7</text>
<text x="302.9" y="124.1">10</text>
<text x="304" y="121.6">8</text>
<text x="306.1" y="120.3">8</text>
<text x="306.1" y="122.8">10</text>
<text x="306.1" y="125.4">12</text>
<text x="80.5" y="131.7">2</text>
<text x="82.5" y="130.5">2</text>
<text x="113.2" y="127.9">B1</text>
<text x="113.2" y="130.5">B2</text>
<text x="117.2" y="126.4">OUTP</text>
<text x="117.2" y="128.9">DIN</text>
<text x="117.2" y="131.5">GAIN_SLOT</text>
<text x="140.7" y="126.4">LRCLK</text>
<text x="291.1" y="130.5">15</text>
<text x="291.1" y="127.9">13</text>
<text x="294.2" y="131.7">15</text>
<text x="294.2" y="129.2">13</text>
<text x="294.2" y="126.6">11</text>
<text x="302.9" y="126.6">12</text>
<text x="302.9" y="129.2">14</text>
<text x="302.9" y="131.7">16</text>
<text x="306.1" y="127.9">14</text>
<text x="306.1" y="130.5">16</text>
<text x="80.5" y="134.3">1</text>
<text x="82.5" y="133">1</text>
<text x="113.2" y="133">B3</text>
<text x="117.2" y="134">OUTN</text>
<text x="291.1" y="135.5">19</text>
<text x="291.1" y="133">17</text>
<text x="294.2" y="136.8">19</text>
<text x="294.2" y="134.3">17</text>
<text x="302.9" y="134.3">18</text>
<text x="302.9" y="136.8">20</text>
<text x="306.1" y="133">18</text>
<text x="306.1" y="135.5">20</text>
<text x="291.1" y="143.2">25</text>
<text x="291.1" y="140.6">23</text>
<text x="291.1" y="138.1">21</text>
<text x="294.2" y="141.9">23</text>
<text x="294.2" y="139.3">21</text>
<text x="302.9" y="139.3">22</text>
<text x="302.9" y="141.9">24</text>
<text x="306.1" y="138.1">22</text>
<text x="306.1" y="140.6">24</text>
<text x="306.1" y="143.2">26</text>
<text x="291.1" y="148.2">29</text>
<text x="291.1" y="145.7">27</text>
<text x="294.2" y="149.5">29</text>
<text x="294.2" y="147">27</text>
<text x="294.2" y="144.4">25</text>
<text x="302.9" y="144.4">26</text>
<text x="302.9" y="147">28</text>
<text x="302.9" y="149.5">30</text>
<text x="306.1" y="145.7">28</text>
<text x="306.1" y="148.2">30</text>
<text x="291.1" y="155.9">35</text>
<text x="291.1" y="153.3">33</text>
<text x="291.1" y="150.8">31</text>
<text x="294.2" y="154.6">33</text>
<text x="294.2" y="152">31</text>
<text x="302.9" y="152">32</text>
<text x="302.9" y="154.6">34</text>
<text x="306.1" y="150.8">32</text>
<text x="306.1" y="153.3">34</text>
<text x="306.1" y="155.9">36</text>
<text x="291.1" y="160.9">39</text>
<text x="291.1" y="158.4">37</text>
<text x="294.2" y="159.7">37</text>
<text x="294.2" y="157.1">35</text>
<text x="302.9" y="157.1">36</text>
<text x="302.9" y="159.7">38</text>
<text x="306.1" y="158.4">38</text>
<text x="306.1" y="160.9">40</text>
<text x="294.2" y="162.2">39</text>
<text x="302.9" y="162.2">40</text>
<text x="168.9" y="185.1">15</text>
<text x="293.4" y="183.8">3</text>
<text x="293.4" y="181.3">1</text>
<text x="295.5" y="185.1">3</text>
<text x="295.5" y="182.5">1</text>
<text x="302.7" y="182.5">2</text>
<text x="302.7" y="185.1">4</text>
<text x="304.8" y="181.3">2</text>
<text x="304.8" y="183.8">4</text>
<text x="149.8" y="187.6">1</text>
<text x="149.8" y="190.1">2</text>
<text x="151.9" y="188.9">VCCA</text>
<text x="151.9" y="191.4">A1</text>
<text x="162.7" y="188.9">VCCB</text>
<text x="165.4" y="186.3">EP</text>
<text x="165.6" y="191.4">B1</text>
<text x="168.9" y="190.1">13</text>
<text x="168.9" y="187.6">14</text>
<text x="293.4" y="191.4">9</text>
<text x="293.4" y="188.9">7</text>
<text x="293.4" y="186.3">5</text>
<text x="295.5" y="190.1">7</text>
<text x="295.5" y="187.6">5</text>
<text x="302.7" y="187.6">6</text>
<text x="302.7" y="190.1">8</text>
<text x="304.8" y="186.3">6</text>
<text x="304.8" y="188.9">8</text>
<text x="304.8" y="191.4">10</text>
<text x="149.8" y="192.7">3</text>
<text x="149.8" y="195.2">4</text>
<text x="149.8" y="197.8">5</text>
<text x="151.9" y="194">A2</text>
<text x="151.9" y="196.5">A3</text>
<text x="165.6" y="196.5">B3</text>
<text x="165.6" y="194">B2</text>
<text x="168.9" y="197.8">10</text>
<text x="168.9" y="195.2">11</text>
<text x="168.9" y="192.7">12</text>
<text x="292.3" y="196.5">13</text>
<text x="292.3" y="194">11</text>
<text x="295.5" y="197.8">13</text>
<text x="295.5" y="195.2">11</text>
<text x="295.5" y="192.7">9</text>
<text x="301.7" y="192.7">10</text>
<text x="301.7" y="195.2">12</text>
<text x="301.7" y="197.8">14</text>
<text x="304.8" y="194">12</text>
<text x="304.8" y="196.5">14</text>
<text x="149.8" y="200.3">6</text>
<text x="149.8" y="202.8">7</text>
<text x="151.9" y="199">A4</text>
<text x="151.9" y="201.6">NC</text>
<text x="165.2" y="201.6">NC</text>
<text x="165.6" y="199">B4</text>
<text x="168.9" y="202.8">8</text>
<text x="168.9" y="200.3">9</text>
<text x="292.3" y="201.6">17</text>
<text x="292.3" y="199">15</text>
<text x="295.5" y="202.8">17</text>
<text x="295.5" y="200.3">15</text>
<text x="301.7" y="200.3">16</text>
<text x="301.7" y="202.8">18</text>
<text x="304.8" y="199">16</text>
<text x="304.8" y="201.6">18</text>
<text x="151.9" y="204.1">GND</text>
<text x="165.2" y="204.1">OE</text>
<text x="292.3" y="209.2">23</text>
<text x="292.3" y="206.7">21</text>
<text x="292.3" y="204.1">19</text>
<text x="295.5" y="207.9">21</text>
<text x="295.5" y="205.4">19</text>
<text x="301.7" y="205.4">20</text>
<text x="301.7" y="207.9">22</text>
<text x="304.8" y="204.1">20</text>
<text x="304.8" y="206.7">22</text>
<text x="304.8" y="209.2">24</text>
<text x="292.3" y="214.3">27</text>
<text x="292.3" y="211.7">25</text>
<text x="295.5" y="215.5">27</text>
<text x="295.5" y="213">25</text>
<text x="295.5" y="210.5">23</text>
<text x="301.7" y="210.5">24</text>
<text x="301.7" y="213">26</text>
<text x="301.7" y="215.5">28</text>
<text x="304.8" y="211.7">26</text>
<text x="304.8" y="214.3">28</text>
<text x="292.3" y="216.8">29</text>
<text x="295.5" y="218.1">29</text>
<text x="301.7" y="218.1">30</text>
<text x="304.8" y="216.8">30</text>
<text x="334.9" y="288.2">Licensed under CERN-OHL-S v2</text>
<text x="336.2" y="290.2">You may use, modify, and distribute this design, including for commercial purposes,</text>
<text x="336.2" y="292.3">provided that any modifications and distributed products are released under the same license</text>
<text x="336.2" y="294.3">with complete design files.</text>
</g>
<g font-size="1.6" fill="#000080">
<text x="112.9" y="37.5">C232</text>
<text x="126.9" y="37.5">C231</text>
<text x="369.4" y="40.1">C25</text>
<text x="228.5" y="83.2">C24</text>
<text x="318.6" y="82">FPC1</text>
<text x="69.7" y="129">C10</text>
<text x="48.1" y="178.5">C22</text>
<text x="121.8" y="197.5">C32</text>
<text x="201.8" y="193.7">C33</text>
<text x="147.2" y="252.1">C21</text>
<text x="161.2" y="252.1">C19</text>
<text x="175.1" y="252.1">C20</text>
</g>
</svg>
